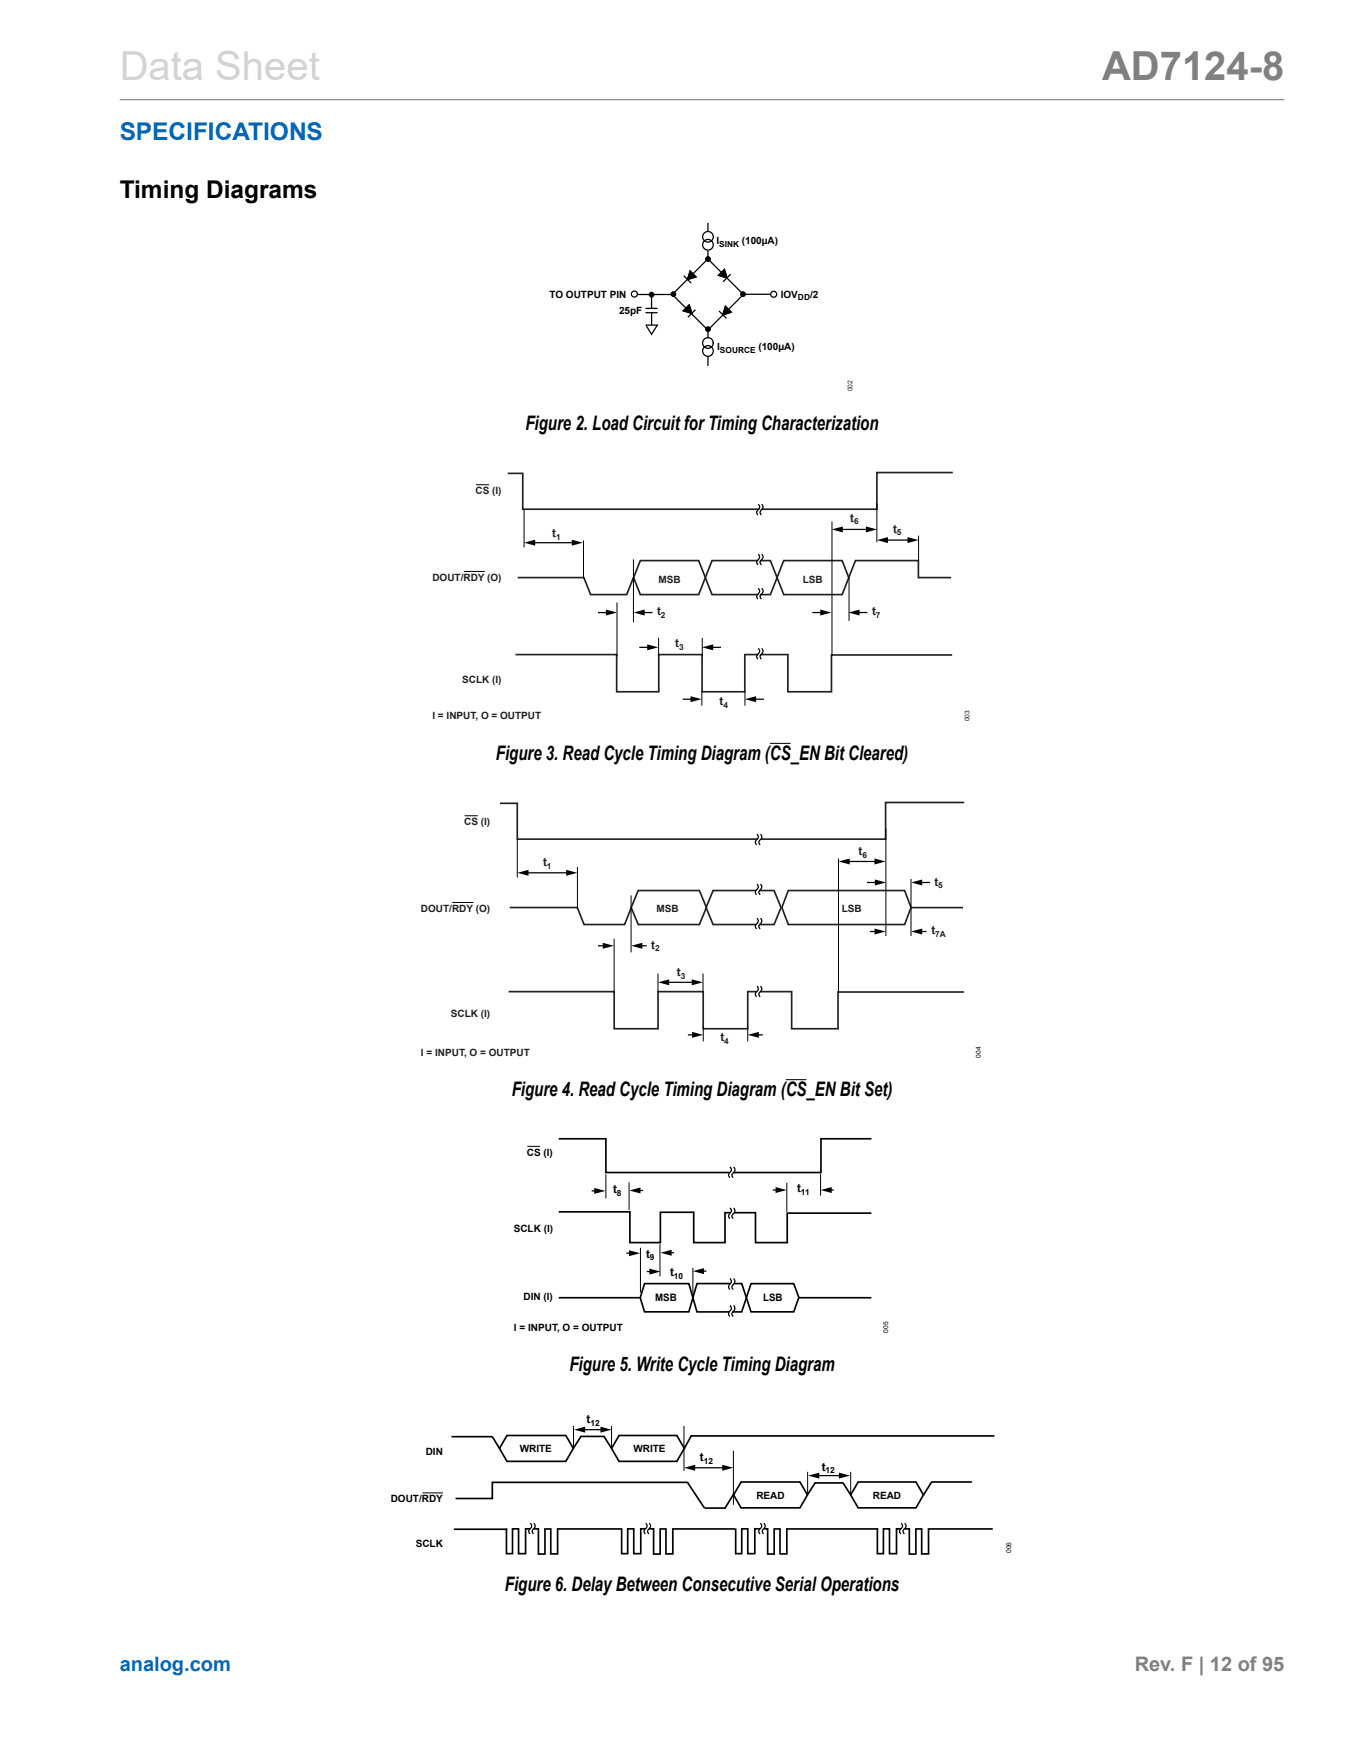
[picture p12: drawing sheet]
<svg xmlns="http://www.w3.org/2000/svg" width="216mm" height="279mm" viewBox="0 0 216 279" stroke-linecap="round" stroke-linejoin="round" font-family="sans-serif">
<path d="M19 15.8h184.9" fill="none" stroke="#808080" stroke-width=".18"/>
<path d="M101.2 46.8h5.6M118 46.7h4.3" fill="none" stroke="#000" stroke-width=".2"/>
<circle cx="122.8" cy="46.7" r=".48" fill="#fff"/>
<circle cx="122.8" cy="46.7" r=".48" fill="none" stroke="#000" stroke-width=".2"/>
<circle cx="100.7" cy="46.7" r=".48" fill="#fff"/>
<g fill="none" stroke="#000" stroke-width=".2">
<path d="M102.5 49.6h1.9M102.5 49h1.9M103.4 47v2M103.4 49.6v2"/>
<circle cx="100.7" cy="46.7" r=".48"/>
</g>
<circle cx="103.4" cy="46.8" r=".38" fill="#000"/>
<circle cx="103.4" cy="46.8" r=".38" fill="none" stroke="#000" stroke-width=".16"/>
<path d="M102.5 51.6h1.9l-1 1.5z" fill="#fff"/>
<g fill="none" stroke="#000" stroke-width=".2">
<path d="M112.4 35.5v1.2M112.4 39.9v1.2M102.5 51.6h1.9l-1 1.5zM106.7 46.8l5.7-5.7 5.6 5.7-5.6 5.6zM108.6 43.8l1 1.1M109.4 48.4l.4 1.3-1.3-.4zM109.6 43l.9 1-1.3 .4zM110.3 49.2l-1 1.1M112.4 52.3v1.3M112.4 56.6v1.4M114.2 49.4l1.1 1.1M115 42.8l.4 1.3-1.3-.4z"/>
<path d="M115.2 48.6l.9 1-1.3 .4zM115.9 43.6l-1 1.1M84.6 86.2h6.5M94.9 97.2h1.6M102 97.2h1.6M120.4 93.4a.49 .49 0 0 1 0 .8l-.3 .5 .2 .4M120.4 88a.49 .49 0 0 1 0 .8l-.3 .5 .2 .4M120.4 80.1a.49 .49 0 0 1 0 .8l-.3 .4 .2 .5M120.9 93.4a.49 .49 0 0 1 .1 .8l-.3 .5 .2 .4M120.9 88a.49 .49 0 0 1 .1 .8l-.3 .5 .2 .4M120.9 80.1a.49 .49 0 0 1 .1 .8l-.3 .4 .2 .5M129 97.2h1.5"/>
<path d="M133.5 84h4.3M136.1 97.2h1.6M140.6 85.7h3.8M101.5 102.8h1.6M108.4 111h1.5M112.9 102.8h1.6M119.7 111h1.6M120.4 102.9a.49 .49 0 0 1 0 .8l-.3 .5 .2 .4M120.9 102.9a.49 .49 0 0 1 .1 .8l-.3 .5 .2 .4M83.6 138.6h6.6M120.2 132.4a.49 .49 0 0 1 0 .8l-.3 .5 .2 .4M120.7 132.4a.49 .49 0 0 1 .1 .8l-.3 .5 .2 .4"/>
<path d="M134.6 136.8h4.6M94.9 150.1h1.1M101.6 150.1h1.1M105.9 155.9h4.2M120.2 156.6a.49 .49 0 0 1 0 .7l-.3 .5 .2 .5M120.2 145.8a.49 .49 0 0 1 0 .8l-.3 .5 .2 .4M120.2 140.4a.49 .49 0 0 1 0 .8l-.3 .4 .2 .5M120.7 156.6a.49 .49 0 0 1 .1 .7l-.3 .5 .2 .5M120.7 145.8a.49 .49 0 0 1 .1 .8l-.3 .5 .2 .4M120.7 140.4a.49 .49 0 0 1 .1 .8l-.3 .4 .2 .5M137.6 140.1h1.6M138.1 147.9h1.1"/>
<path d="M146.1 147.9h1M146.1 140.1h1.5M109.2 164.3h1M120.1 164.3h1M93.9 189.1h.8M99.4 198.9h.8M101.3 189h.8M106.3 198.9h.7M115.9 191.8l.2 .2-.1 .5a.63 .63 0 0 0-.1 1M115.9 185.3l.2 .2-.1 .5a.63 .63 0 0 0-.1 1M116.5 191.8l.1 .1a.66 .66 0 0 1-.3 .9l-.1 .3 .2 .4M116.5 185.3l.1 .1a.66 .66 0 0 1-.3 .9l-.1 .2 .2 .5"/>
<path d="M122.7 188.9h.7M131.7 188.9h.7M102.7 201.9h.7M111.4 201.8h.7M115.9 207.2l.2 .5a1.03 1.03 0 0 0-.4 1.1l.2 .2M115.9 203l.2 .5a1.03 1.03 0 0 0-.4 1l.2 .2M116.5 207.2a.57 .57 0 0 1 0 .8l-.3 .6 .2 .4M116.5 203a.57 .57 0 0 1 0 .8l-.3 .5 .2 .4M92.6 227h3M110 233h5M129.7 234.3h3.8M84.2 241.8a.49 .49 0 0 1 0 .8l-.3 .5 .2 .4"/>
<path d="M84.7 241.8a.49 .49 0 0 1 .1 .8l-.3 .5 .2 .4M102.5 241.8a.49 .49 0 0 1 0 .8l-.3 .5 .2 .4M103 241.8a.49 .49 0 0 1 .1 .8l-.3 .5 .2 .4M120.7 241.8a.49 .49 0 0 1 0 .8l-.3 .5 .2 .4M121.2 241.8a.49 .49 0 0 1 .1 .8l-.3 .5 .2 .4M143 241.8a.49 .49 0 0 1 .1 .8l-.3 .5 .2 .4M143.6 241.8a.49 .49 0 0 1 .1 .8l-.3 .5 .2 .4"/>
<circle cx="112.4" cy="38.9" r=".85"/>
<circle cx="112.4" cy="37.6" r=".85"/>
<circle cx="112.4" cy="54.5" r=".85"/>
<circle cx="112.4" cy="55.7" r=".85"/>
</g>
<g fill="#000" stroke="#000" stroke-width=".2">
<path d="M109.4 48.4l.4 1.3-1.3-.4z" fill-rule="evenodd"/>
<path d="M109.6 43l.9 1-1.3 .4z" fill-rule="evenodd"/>
<path d="M115 42.8l.4 1.3-1.3-.4z" fill-rule="evenodd"/>
<path d="M115.2 48.6l.9 1-1.3 .4z" fill-rule="evenodd"/>
</g>
<g fill="#000">
<path d="M83.2 86.2l1.8-.5v.9zM90.8 85.7l1.7 .5-1.7 .4zM96.2 96.8l1.8 .4-1.8 .5zM100.6 97.2l1.7-.4v.9zM130.2 96.8l1.8 .4-1.8 .5zM132 84l1.8-.4v.9zM134.7 97.2l1.8-.4v.9zM137.5 83.6l1.7 .4-1.7 .5zM139.2 85.7l1.8-.4v.9zM144.1 85.3l1.7 .4-1.7 .5zM102.7 102.3l1.8 .5-1.8 .4zM109.6 110.5l1.8 .5-1.8 .5z"/>
<path d="M111.5 102.8l1.7-.5v.9zM118.3 111l1.7-.5v1zM82.1 138.6l1.8-.5v.9zM89.9 138.1l1.7 .5-1.7 .4zM133.1 136.8l1.8-.5v.9zM138.8 136.3l1.8 .5-1.8 .4zM144.6 140.1l1.8-.5v1zM95.7 149.7l1.7 .4-1.7 .5zM100.2 150.1l1.8-.4v.9zM104.5 155.9l1.7-.4v.9zM109.8 155.5l1.8 .4-1.8 .5zM138.8 147.4l1.8 .5-1.8 .5z"/>
<path d="M138.9 139.6l1.8 .5-1.8 .5zM144.6 147.9l1.8-.5v1zM109.9 163.8l1.7 .5-1.7 .5zM118.7 164.3l1.8-.5v1zM94.3 188.6l1.8 .5-1.8 .4zM99.9 198.5l1.7 .4-1.7 .5zM99.9 189l1.8-.5v1zM104.9 198.9l1.7-.5v.9zM123.1 188.4l1.8 .5-1.8 .5zM130.3 188.9l1.7-.5v1zM103.1 201.4l1.8 .5-1.8 .4zM110 201.8l1.8-.5v1z"/>
<path d="M91.1 227l1.8-.5v.9zM95.3 226.5l1.8 .5-1.8 .4zM108.6 233l1.8-.5v1zM114.7 232.5l1.7 .5-1.7 .5zM128.3 234.3l1.8-.5v.9zM133.2 233.8l1.7 .5-1.7 .4z"/>
<circle cx="106.9" cy="46.7" r=".38"/>
<circle cx="112.4" cy="52.3" r=".38"/>
<circle cx="112.4" cy="41.1" r=".38"/>
<circle cx="117.9" cy="46.7" r=".38"/>
</g>
<g fill="none" stroke="#000" stroke-width=".16">
<path d="M75.6 77h2.1M139.2 79.9v6.2M73.6 90.7h3.4M83.2 80.9v6M92.6 85.8v6M97.9 95.6v8.6M100.6 88.8v10M132.1 82.8v21.4M134.8 91.6v6.9M145.8 85v3.9M104.6 101.3v2.9M111.4 109.7v2.3"/>
<path d="M111.5 101.3v2.9M118.3 109.7v2.3M122.2 118h3.3M73.8 129.5h2M82.1 133.3v6M91.7 137.7v6.5M133.1 136.3v21.4M140.6 131.5v17.1M144.6 139.5v9.1M71.8 143.3h3.3M97.5 149v8.5M100.2 142.2v9"/>
<path d="M104.5 154.5v3M111.6 154.5v3M111.6 163v2.3M118.7 163v2.3M124.7 171.4h3.3M83.7 182h2M96.2 186.4v3.8M99.9 187.7v4.4M101.7 198.1v7.1M104.8 197.5v5.1M124.9 187.8v4.6M130.3 186.3v3.5"/>
<path d="M110 201.3v4.5M67.1 237h3.2M91 226.4v3.5M97.1 226.4v3.5M108.6 226.4v7.1M116.4 230.3v8.6M128.2 233.7v3.5M135 233.7v3.5"/>
<circle cx="106.9" cy="46.7" r=".38"/>
<circle cx="112.4" cy="52.3" r=".38"/>
<circle cx="112.4" cy="41.1" r=".38"/>
<circle cx="117.9" cy="46.7" r=".38"/>
</g>
<g fill="none" stroke="#231f20" stroke-width=".26">
<path d="M151.2 75h-12v5.8h-56.2v-5.7h-2.4M82.2 91.7h10.5l1.1 2.7h5.7l1.1-2.7M101.6 89h9.3l1.1 2.7-1.1 2.7h-9.3l-1-2.7zM113 89h9.3l1.1 2.7-1.1 2.7h-9.3l-1-2.7zM124.4 89h9.3l1 2.7-1 2.7h-9.3l-1-2.7zM134.7 91.7l1.1-2.7h10v2.7h5.2M81.8 103.9h16.1v5.9h6.7v-5.8M104.4 103.9h7.1v5.9h6.7v-5.9M118.1 103.9h7v5.9h6.9v-5.8h19.2M153.1 127.4h-12.5v5.8h-58.5v-5.7h-2.7M80.7 157.4h16.8v5.9h7v-5.8M80.9 144.1h10.8l1 2.7h6.5l1-2.7"/>
<path d="M101.3 141.4h9.7l1.1 2.7-1.1 2.7h-9.7l-1.1-2.7zM113.2 141.4h9.7l1.1 2.7-1.1 2.7h-9.7l-1.1-2.7zM118.6 157.4h7.1v5.9h7.3v-5.8h20M118.7 157.3v6h-7.1v-5.9h-7.3M125.1 141.4h18.5l1 2.7-1 2.7h-18.5l-1-2.7zM144.6 144.1h8.3"/>
</g>
<path d="M120.6 93.4a.49 .49 0 0 1 .1 .8l-.3 .5 .2 .4M120.6 88a.49 .49 0 0 1 .1 .8l-.3 .5 .2 .4M120.6 80.1a.49 .49 0 0 1 .1 .8l-.3 .4 .2 .5M120.6 102.9a.49 .49 0 0 1 .1 .8l-.3 .5 .2 .4" fill="none" stroke="#fff" stroke-width=".2"/>
<path d="M120.4 132.4a.49 .49 0 0 1 .1 .8l-.3 .5 .2 .4M120.4 156.6a.49 .49 0 0 1 .1 .7l-.3 .5 .2 .5M120.4 145.8a.49 .49 0 0 1 .1 .8l-.3 .5 .2 .4M120.4 140.4a.49 .49 0 0 1 .1 .8l-.3 .4 .2 .5M84.4 241.8a.49 .49 0 0 1 .1 .8l-.3 .5 .2 .4M102.8 241.8a.49 .49 0 0 1 0 .8l-.3 .5 .2 .4M121 241.8a.49 .49 0 0 1 0 .8l-.3 .5 .2 .4M143.3 241.8a.49 .49 0 0 1 .1 .8l-.3 .5 .2 .4" fill="none" stroke="#fff" stroke-width=".44"/>
<g fill="none" stroke="#000" stroke-width=".26">
<path d="M88.7 180.8h7.5v5.3h34.1v-5.3h8M88.7 192.4h11.3v4.9h4.8v-4.9h5.3v4.9h5v-4.8h4.8v4.8h5.1v-4.7h13.3M88.7 206h13M126.8 206h11.5M126.8 206l-.8-2.2h-6.8l-1.5 4.5h-7.1l-1.2-4.5h-7.1l-.7 2.2 .7 2.3h7.1l1.2-4.5h7.1l1.5 4.5h6.8l.8-2.3M71.7 228.1h6.4M78.1 228l1.2 2M80.5 227.9h9.3l1.2 2-1.2 2.1h-9.3l-1.2-2.1zM92.2 228h3.7M92.3 228l-1.3 1.9M95.9 228l1.2 1.9M98.3 227.9h9.1l1.2 2-1.2 2.1h-9.1l-1.2-2.1z"/>
<path d="M109.1 235.3l2.7 4.1h3.4M109.3 235.3h-31.1v2.6h-5.9M109.6 228h48.3M109.7 228l-1.1 1.9M116.5 237.1l-1.4 2.3M117.6 235.3h9.4l1.2 2-1.2 2.1h-9.4l-1.1-2.1zM129.4 235.4h4.5M129.4 235.3l-1.2 2M133.8 235.4l1.2 1.9M136.2 235.3h9.2l1.2 2-1.2 2.1h-9.2l-1.2-2.1zM147.9 235.3h6.4M147.9 235.2l-1.3 2.1"/>
<path d="M72.1 242.8h8.4M80.4 242.6v4h1v-3.9h.9v3.9h1.1v-3.9h2.1v4h1v-4h.9v4h1.1v-4h10.2M98.7 242.6v4h.9v-3.9h1v3.9h1.1v-3.9h2.1v4h1v-4h.9v4h1.1v-4h9.9M116.8 242.6v4h.9l.1-3.9h.9v3.9h1.1v-3.9h2.1v4h1v-4h.9v4h1.1v-4h14.5M139.3 242.6v4h.9v-3.9h1v3.9h1.1v-3.9h2.1v4h1v-4h.9v4h1.1v-4h10.2"/>
</g>
<path d="M116.2 191.8l.2 .2-.1 .5a.63 .63 0 0 0-.2 1M116.2 185.3l.2 .2-.1 .5a.63 .63 0 0 0-.2 1M116.2 207.2l.2 .3-.1 .4a.71 .71 0 0 0-.2 1.1M116.2 203l.2 .2-.1 .5a.71 .71 0 0 0-.2 1" fill="none" stroke="#fff" stroke-width=".46"/>
<text font-size="6.3" fill="#d3d3d3" x="19" y="12.7">Data Sheet</text>
<text font-size="6.3" fill="#808080" x="175" y="12.7">AD7124-8</text>
<text font-size="3.9" fill="#0067b8" x="19" y="22.3">SPECIFICATIONS</text>
<text font-size="3.9" x="19" y="31.4">Timing Diagrams</text>
<g font-size="3.2">
<text x="83.4" y="68.2">Figure 2. Load Circuit for Timing Characterization</text>
<text x="78.7" y="120.6">Figure 3. Read Cycle Timing Diagram (CS_EN Bit Cleared)</text>
<text x="81.2" y="174">Figure 4. Read Cycle Timing Diagram (CS_EN Bit Set)</text>
<text x="90.4" y="217.6">Figure 5. Write Cycle Timing Diagram</text>
<text x="80.2" y="252.6">Figure 6. Delay Between Consecutive Serial Operations</text>
</g>
<text font-size="3.2" fill="#0067b8" x="19" y="265.3">analog.com</text>
<text font-size="3.2" fill="#808080" x="180.1" y="265.3">Rev. F | 12 of 95</text>
<g font-size="1.9" fill="#231f20">
<text x="135" y="82.9">t</text>
<text x="87.7" y="85.2">t</text>
<text x="141.8" y="84.6">t</text>
<text x="104.3" y="97.7">t</text>
<text x="138.4" y="97.7">t</text>
<text x="107.2" y="102.7">t</text>
<text x="114.2" y="111.9">t</text>
<text x="86.2" y="137.5">t</text>
<text x="136.3" y="135.8">t</text>
<text x="148.3" y="140.6">t</text>
<text x="147.9" y="148.3">t</text>
<text x="103.4" y="150.6">t</text>
<text x="107.5" y="155">t</text>
<text x="114.4" y="165.3">t</text>
</g>
<g font-size="1.9">
<text x="97.3" y="189.4">t</text>
<text x="126.5" y="189.3">t</text>
<text x="102.6" y="199.7">t</text>
<text x="106.4" y="202.6">t</text>
<text x="93.1" y="225.9">t</text>
<text x="111.1" y="231.9">t</text>
<text x="130.4" y="233.5">t</text>
</g>
<g font-size="1.6">
<text x="113.7" y="38.8">I</text>
<text x="117.8" y="38.8">(100µA)</text>
<text x="87.2" y="47.3">TO OUTPUT PIN</text>
<text x="123.9" y="47.3">IOV</text>
<text x="128.6" y="47.3">/2</text>
<text x="98.3" y="49.9">25pF</text>
<text x="113.9" y="55.6">I</text>
<text x="120.4" y="55.6">(100µA)</text>
<text x="83.6" y="183.5">CS (I)</text>
<text x="81.6" y="195.6">SCLK (I)</text>
<text x="83.1" y="206.4">DIN (I)</text>
<text x="104" y="206.6">MSB</text>
<text x="121.2" y="206.6">LSB</text>
<text x="81.6" y="211.3">I = INPUT, O = OUTPUT</text>
<text x="67.6" y="231">DIN</text>
<text x="82.5" y="230.6">WRITE</text>
<text x="100.6" y="230.6">WRITE</text>
<text x="62" y="238.4">DOUT/RDY</text>
<text x="120.1" y="238">READ</text>
<text x="138.6" y="238">READ</text>
<text x="66" y="245.5">SCLK</text>
</g>
<g font-size="1.6" fill="#231f20">
<text x="75.5" y="78.5">CS (I)</text>
<text x="68.6" y="92.3">DOUT/RDY (O)</text>
<text x="104.5" y="92.5">MSB</text>
<text x="127.4" y="92.5">LSB</text>
<text x="73.4" y="108.4">SCLK (I)</text>
<text x="68.6" y="114.2">I = INPUT, O = OUTPUT</text>
<text x="73.7" y="131">CS (I)</text>
<text x="66.8" y="144.8">DOUT/RDY (O)</text>
<text x="104.2" y="144.8">MSB</text>
<text x="133.6" y="144.8">LSB</text>
<text x="71.6" y="161.5">SCLK (I)</text>
<text x="66.8" y="167.6">I = INPUT, O = OUTPUT</text>
</g>
<g font-size="1.3">
<text x="114.2" y="39.2">SINK</text>
<text x="126.7" y="47.7">DD</text>
<text x="114.3" y="56">SOURCE</text>
<text x="97.9" y="189.8">8</text>
<text x="127.2" y="189.7">11</text>
<text x="103.2" y="200.1">9</text>
<text x="107" y="203">10</text>
<text x="93.7" y="226.3">12</text>
<text x="111.7" y="232.3">12</text>
<text x="131.1" y="233.9">12</text>
</g>
<g font-size="1.3" fill="#231f20">
<text x="135.6" y="83.3">6</text>
<text x="88.3" y="85.6">1</text>
<text x="142.4" y="85">5</text>
<text x="104.9" y="98.1">2</text>
<text x="139.1" y="98.1">7</text>
<text x="107.8" y="103.1">3</text>
<text x="114.9" y="112.3">4</text>
<text x="86.8" y="137.9">1</text>
<text x="136.9" y="136.2">6</text>
<text x="149" y="141">5</text>
<text x="148.5" y="148.7">7A</text>
<text x="104" y="151">2</text>
<text x="108.1" y="155.4">3</text>
<text x="115" y="165.7">4</text>
</g>
<g font-size="1.1" fill="#231f20">
<text x="135.3" y="62.1" transform="rotate(-90 135.3 62.1)">002</text>
<text x="153.9" y="114.5" transform="rotate(-90 153.9 114.5)">003</text>
</g>
<g font-size="1.1">
<text x="155.7" y="167.9" transform="rotate(-90 155.7 167.9)">004</text>
<text x="141" y="211.6" transform="rotate(-90 141 211.6)">005</text>
<text x="160.5" y="246.6" transform="rotate(-90 160.5 246.6)">006</text>
</g>
</svg>
